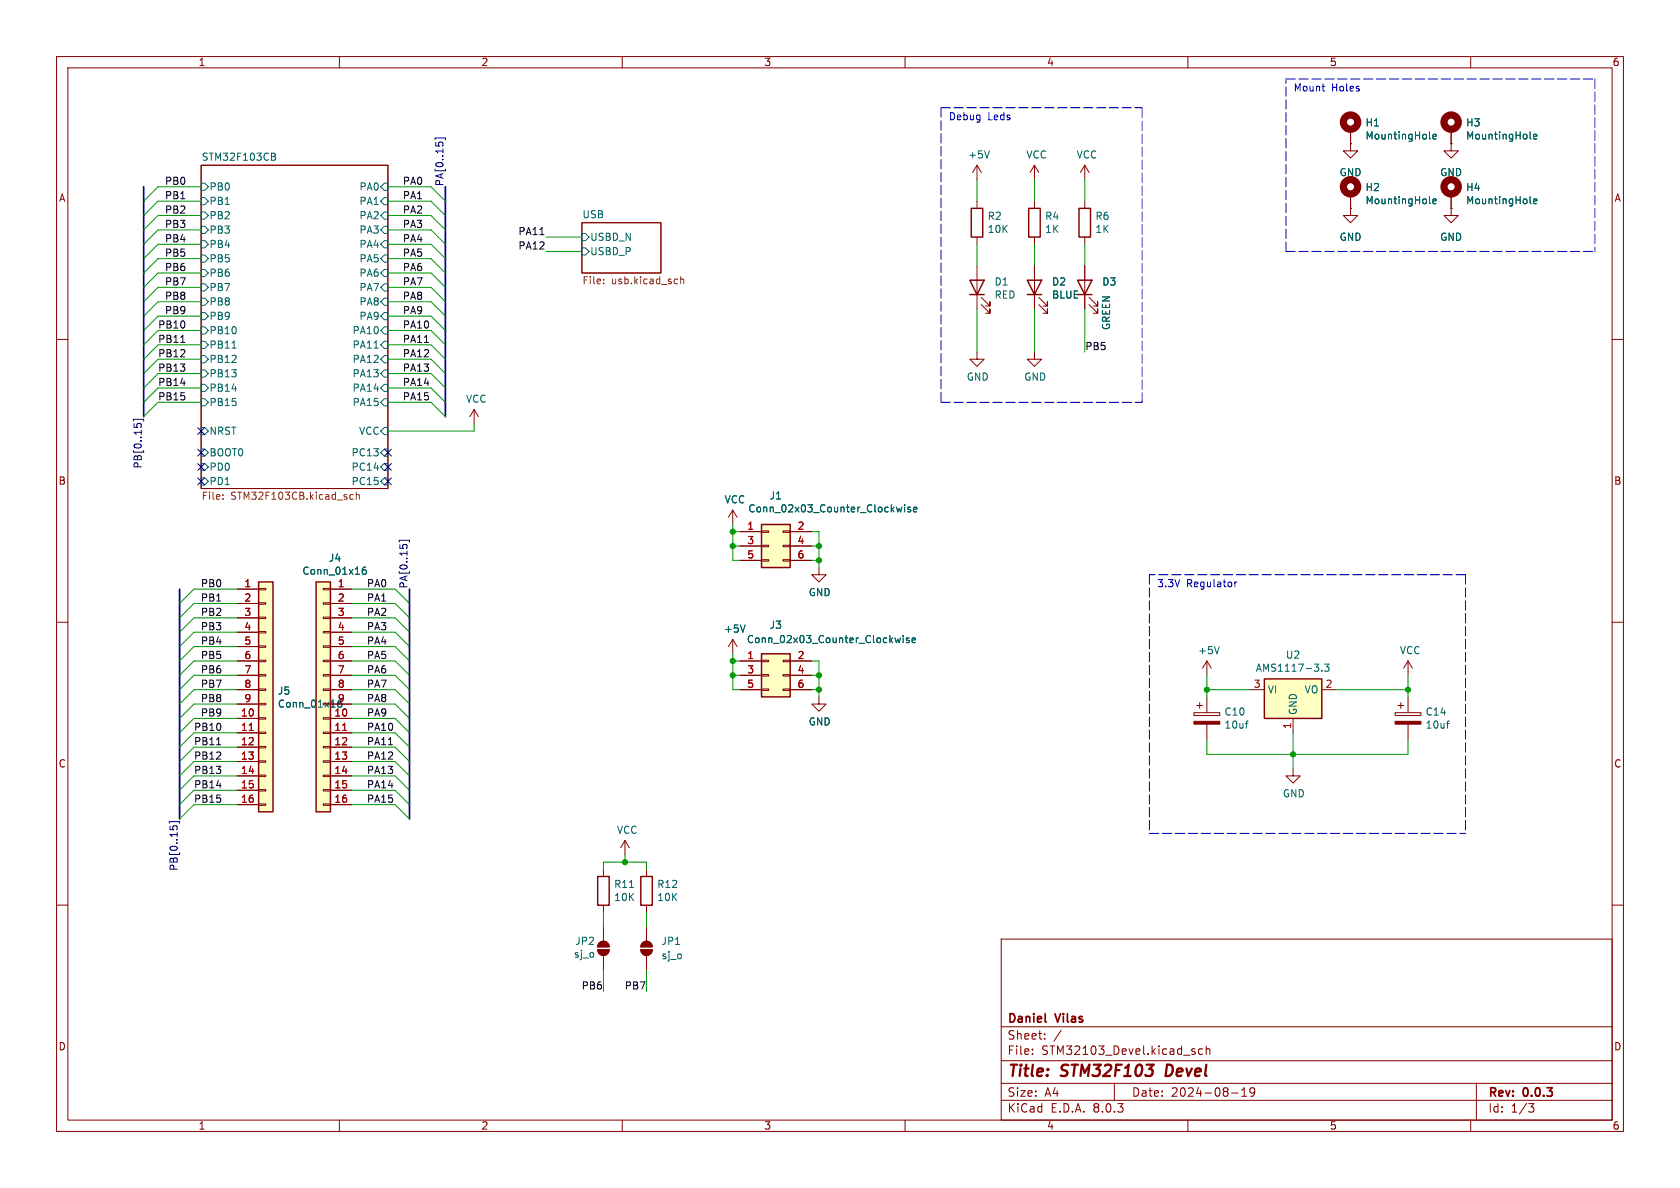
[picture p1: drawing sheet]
<svg xmlns="http://www.w3.org/2000/svg" width="297mm" height="210mm" viewBox="0 0 297 210" stroke-linecap="round" stroke-linejoin="round" font-family="sans-serif">
<g fill="none" stroke="#840000" stroke-width=".18">
<path d="M10 10h277v190h-277zM12 12h273v186h-273zM60 10v2M110 10v2M160 10v2M210 10v2M260 10v2M35.6 29.2h33v57.2h-33zM102.9 39.4h13.9v8.9h-13.9zM172.7 29.2v2.6M172.7 35.6v1.2M172.7 29.2l-.7 1.3"/>
<path d="M172.7 29.2l.8 1.3M182.9 29.2v2.6M182.9 35.6v1.2M182.9 29.2l-.8 1.3M182.9 29.2l.7 1.3M191.8 29.2v2.6M191.8 35.6v1.2M191.8 29.2l-.8 1.3M191.8 29.2l.7 1.3M238.8 25.4v1.3h1.2l-1.2 1.2-1.3-1.2h1.3M238.8 25.4h.1M238.8 36.8v1.3h1.2l-1.2 1.3-1.3-1.3h1.3"/>
<path d="M238.8 36.8h.1M238.8 22.9v2.5M238.8 34.3v2.5M256.5 25.4v1.3h1.3l-1.3 1.2-1.2-1.2h1.2M256.5 25.4h.1M256.5 36.8v1.3h1.3l-1.3 1.3-1.2-1.3h1.2M256.5 36.8h.1M256.5 22.9v2.5M256.5 34.3v2.5M10 60h2M172.7 41.9v1.3M172.7 47v7.6"/>
<path d="M173.5 53.8l1.5 1.6v-.8v.8h-.8M173.5 52.6l1.5 1.5v-.8v.8h-.8M182.9 41.9v1.3M182.9 47v7.6M183.6 53.8l1.6 1.6v-.8v.8h-.8M183.6 52.6l1.6 1.5v-.8v.8h-.8M191.8 41.9v1.3M191.8 47v7.6M192.5 53.8l1.6 1.6v-.8v.8h-.8M192.5 52.6l1.6 1.5v-.8v.8h-.8M285 60h2M83.8 72.4l-.7 1.3"/>
<path d="M83.8 72.4v2.5M83.8 72.4l.8 1.3M172.7 62.2v1.3h1.3l-1.3 1.3-1.3-1.3h1.3M182.9 62.2v1.3h1.2l-1.2 1.3-1.3-1.3h1.3M129.5 90.2v2.5M129.5 90.2l-.7 1.2M129.5 90.2l.8 1.2M10 110h2M129.5 113l-.7 1.3M129.5 113v2.6M129.5 113l.8 1.3M285 110h2"/>
<path d="M228.6 135.9v1.3h1.3l-1.3 1.2-1.3-1.2h1.3M10 160h2M106.7 153.7v1.2M110.5 148.6l-.8 1.3M110.5 148.6v2.5M110.5 148.6l.8 1.3M114.3 153.7v1.2M285 160h2M105.7 167.9h2a1.02 1.02 0 0 1-1 1 1.02 1.02 0 0 1-1-1zM106 166.7a1.02 1.02 0 0 1 1.1-.2 1.02 1.02 0 0 1 .6 .9h-2zM106.7 160v1.3M106.7 163.8v2.6"/>
<path d="M106.7 168.9v2.6M113.3 167.9h2a1.02 1.02 0 0 1-1 1 1.02 1.02 0 0 1-1-1zM113.6 166.7a1.02 1.02 0 0 1 1.1-.2 1.02 1.02 0 0 1 .6 .9h-2zM114.3 160v1.3M114.3 163.8v2.6M114.3 168.9v2.6M177 166h108v32h-108zM60 198v2M110 198v2M160 198v2M177 194.5h108M177 191.5h108"/>
<path d="M177 187.5h108M177 181.5h108M182.5 186.3v.1M182.5 185.5v.1M184.7 183.6v.1M184.7 182.8v.1M187.6 182.1l-1.3 2M197 191.5v3M210 198v2M211.2 186v.3M212.6 185.5l-.4-.1-.3 .3v.4l.1 .2h.6M213.2 185.5l.3-.1 .3 .1 .1 .9"/>
<path d="M213.2 184.9v1.5M217.7 193.2h1.2M219.5 193.8h.9M219.5 192.7l.5-.4v1.5M221.8 192.9l-.3 .3h-.3l-.2-.3 .1-.5 .4-.1 .2 .1a.99 .99 0 0 1-.3 1.4h-.3M260 198v2M261 191.5v6.5M270.2 195.1h1l-.5 .6 .4 .1 .1 .5-.3 .3h-.4"/>
</g>
<path d="M206.3 188.2l-.2 2h.4" fill="none" stroke="#840000" stroke-width=".4"/>
<path d="M184.8 180.6l.2 .1" fill="none" stroke="#840000" stroke-width=".3"/>
<g fill="none" stroke="#006464" stroke-width=".18">
<path d="M35.6 32.4h.6l.6 .6-.6 .7h-.6zM35.6 34.9h.6l.6 .7-.6 .6h-.6zM35.6 37.5h.6l.6 .6-.6 .6h-.6zM48 27.1l.6 .1 .1 .2-.3 .3M48 27.7h.4M48.4 27.7l.3 .2v.3l-.7 .1M67.3 33l.6-.6h.7v1.3h-.7zM67.3 35.6l.6-.7h.7v1.3h-.7zM67.3 38.1l.6-.6h.7v1.2h-.7zM174.9 26.7l-.4 1.2M252.7 35.8l.2 .2M252.7 24.4l.2 .2"/>
<path d="M253.3 35.6l.6-.1v-.3h-.4l-.2 .1 .1 .7h.5M253.3 24.2l.6-.2v-.2l-.4-.1-.2 .2 .1 .6h.5M270.5 35.8l.2 .2M270.5 24.4l.2 .2M271.1 35.6l.6-.1-.1-.3h-.3l-.2 .1 .1 .7h.4M271.1 24.2l.6-.2-.1-.2-.3-.1-.2 .2 .1 .6h.4M35.6 40h.6l.6 .6-.6 .7h-.6zM35.6 42.5h.6l.6 .7-.6 .6h-.6zM35.6 45.1h.6l.6 .6-.6 .7h-.6zM35.6 47.6h.6l.6 .7-.6 .6h-.6zM35.6 50.2h.6l.6 .6-.6 .6h-.6zM35.6 52.7h.6l.6 .6-.6 .7h-.6z"/>
<path d="M35.6 55.2h.6l.6 .7-.6 .6h-.6zM35.6 57.8h.6l.6 .6-.6 .7h-.6zM67.3 40.6l.6-.6h.7v1.3h-.7zM67.3 45.7l.6-.6h.7v1.3h-.7zM67.3 48.3l.6-.7h.7v1.3h-.7zM67.3 50.8l.6-.6h.7v1.2h-.7zM67.3 53.3l.6-.6h.7v1.3h-.7zM67.3 55.9l.6-.7h.7v1.3h-.7zM67.3 58.4l.6-.6h.7v1.3h-.7zM67.9 42.5h.7v1.3h-.7l-.6-.6zM102.9 43.8h.6l.6 .7-.6 .6h-.6zM102.9 41.3h.6l.6 .6-.6 .6h-.6z"/>
<path d="M35.6 60.3h.6l.6 .7-.6 .6h-.6zM35.6 62.9h.6l.6 .6-.6 .6h-.6zM35.6 65.4h.6l.6 .6-.6 .7h-.6zM35.6 67.9h.6l.6 .7-.6 .6h-.6zM35.6 70.5h.6l.6 .6-.6 .7h-.6zM35.6 79.4h.6l.6 .6-.6 .6h-.6zM35.6 75.6h.6l.6 .6-.6 .6h-.6zM41 61.5h.7M66.1 61.5h.8M67.3 66l.6-.6h.7v1.3h-.7zM67.3 71.1l.6-.6h.7v1.3h-.7zM67.3 76.2l.6-.6h.7v1.2h-.7z"/>
<path d="M67.9 60.3h.7v1.3h-.7l-.6-.6zM67.9 62.9h.7v1.2h-.7l-.6-.6zM67.9 67.9h.7v1.3h-.7l-.6-.6zM67.9 79.4h.7v1.2h-.7l-.6-.6zM35.6 81.9h.6l.6 .7-.6 .6h-.6zM35.6 84.5h.6l.6 .6-.6 .6h-.6zM67.3 82.6l.6-.7h.7v1.3h-.7zM67.9 84.5h.7v1.2h-.7l-.6-.6zM131.7 110.5l-.4 1.3M111.3 156.9h.7"/>
</g>
<path d="M106.7 50v.2M106.7 49.4v.1M120.3 48.9v1.3M120.3 49.4l.2-.1 .3 .1 .1 .8M39.4 88.1v.2M39.4 87.5v.1M62.5 87.5l-.4-.1-.3 .3 .2 .5h.5M63 87.5l.2-.1 .3 .1v.8M63 87v1.3" fill="none" stroke="#725600" stroke-width=".18"/>
<g fill="none" stroke="#840000" stroke-width="1.3">
<circle cx="238.8" cy="33" r="1.27"/>
<circle cx="238.8" cy="21.6" r="1.27"/>
<circle cx="256.5" cy="21.6" r="1.27"/>
<circle cx="256.5" cy="33" r="1.27"/>
</g>
<g fill="#840000" stroke="#840000" stroke-width=".18">
<path d="M105.7 167.9h2a1.02 1.02 0 0 1-1 1 1.02 1.02 0 0 1-1-1z"/>
<path d="M106 166.7a1.02 1.02 0 0 1 1.1-.2 1.02 1.02 0 0 1 .6 .9h-2z"/>
<path d="M113.3 167.9h2a1.02 1.02 0 0 1-1 1 1.02 1.02 0 0 1-1-1z"/>
<path d="M113.6 166.7a1.02 1.02 0 0 1 1.1-.2 1.02 1.02 0 0 1 .6 .9h-2z"/>
</g>
<path d="M171.7 36.8h2v5.1h-2zM181.9 36.8h2v5.1h-2zM190.8 36.8h2v5.1h-2zM171.4 49.5h2.6l-1.3 2.6zM171.4 52.1h2.6M181.6 49.5h2.5l-1.2 2.6zM181.6 52.1h2.5M190.5 49.5h2.5l-1.2 2.6zM190.5 52.1h2.5M105.7 154.9h2v5.1h-2zM113.3 154.9h2v5.1h-2z" fill="none" stroke="#840000" stroke-width=".25"/>
<path d="M134.6 92.7h5.1v7.6h-5.1z" fill="#ffffc2"/>
<path d="M130.8 94h3.8M130.8 96.5h3.8M130.8 99.1h3.8M134.6 98.9h1.3v.3h-1.3zM134.6 96.4h1.3v.2h-1.3zM134.6 93.9h1.3v.2h-1.3zM138.4 98.9h1.3v.3h-1.3zM138.4 96.4h1.3v.2h-1.3zM138.4 93.9h1.3v.2h-1.3zM139.7 94h3.8M139.7 96.5h3.8M139.7 99.1h3.8" fill="none" stroke="#840000" stroke-width=".18"/>
<path d="M134.6 92.7h5.1v7.6h-5.1z" fill="none" stroke="#840000" stroke-width=".25"/>
<path d="M159.4 89.6l-.2 .9-.2-.6M159.9 89.2v.1M159.9 89.6v.9M161 89.7l-.3-.1-.2 .2v.2l.5 .1v.3h-.5M161.5 90.1l.6-.1-.1-.3-.3-.1-.2 .2 .1 .6h.4" fill="none" stroke="#006464" stroke-width=".18"/>
<path d="M223.5 120h10.2v7h-10.2z" fill="#ffffc2"/>
<path d="M223.5 120h10.2v7h-10.2z" fill="none" stroke="#840000" stroke-width=".25"/>
<path d="M221 121.9h2.5M228.6 127v2.5M233.7 121.9h2.5" fill="none" stroke="#840000" stroke-width=".18"/>
<path d="M233.7 118.5v.2M234.2 117.4h.7l-.4 .5 .4 .1v.5l-.2 .2-.5-.2" fill="none" stroke="#006464" stroke-width=".18"/>
<path d="M134.6 115.6h5.1v7.6h-5.1z" fill="#ffffc2"/>
<g fill="none" stroke="#840000" stroke-width=".18">
<path d="M130.8 116.8h3.8M130.8 119.4h3.8M134.6 119.3h1.3v.2h-1.3zM134.6 116.7h1.3v.3h-1.3zM138.4 119.3h1.3v.2h-1.3zM138.4 116.7h1.3v.3h-1.3zM139.7 116.8h3.8M139.7 119.4h3.8M248.9 116.8v2.6M248.9 116.8l-.7 1.3M248.9 116.8l.8 1.3M130.8 121.9h3.8"/>
<path d="M134.6 121.8h1.3v.2h-1.3zM138.4 121.8h1.3v.2h-1.3zM139.7 121.9h3.8M246.6 126h4.6v.5h-4.6zM247.1 124.7h1.1M247.6 124.2v1M248.9 123.2v2.8M248.9 128v2.8"/>
</g>
<path d="M134.6 115.6h5.1v7.6h-5.1z" fill="none" stroke="#840000" stroke-width=".25"/>
<path d="M159.2 112.8l-.3 .8-.2-.6M159.7 112.3v.2M159.7 112.8v.8M160.7 112.8h-.3l-.2 .1 .1 .2 .4 .1v.3h-.5M161.2 113.2l.7-.1-.1-.3h-.4l-.2 .1 .1 .6h.5M255.7 127.9h.5M256.2 127.5h-.2" fill="none" stroke="#006464" stroke-width=".18"/>
<path d="M246.6 127.5h4.6v.5h-4.6z" fill="#840000" stroke="#840000" stroke-width=".18"/>
<path d="M45.7 102.9h2.6v40.6h-2.6z" fill="#ffffc2"/>
<g fill="none" stroke="#840000" stroke-width=".18">
<path d="M41.9 104.1h3.8M41.9 106.7h3.8M41.9 109.2h3.8M41.9 111.8h3.8M41.9 114.3h3.8M41.9 116.8h3.8M41.9 119.4h3.8M45.7 119.3h1.3v.2h-1.3zM45.7 116.7h1.3v.3h-1.3zM45.7 114.2h1.3v.2h-1.3zM45.7 111.6h1.3v.3h-1.3zM45.7 109.1h1.3v.2h-1.3z"/>
<path d="M45.7 106.6h1.3v.2h-1.3zM45.7 104h1.3v.3h-1.3zM41.9 127h3.8M41.9 129.5h3.8M41.9 132.1h3.8M41.9 134.6h3.8M41.9 137.2h3.8M41.9 139.7h3.8M41.9 121.9h3.8M41.9 124.5h3.8M45.7 139.6h1.3v.2h-1.3zM45.7 137h1.3v.3h-1.3z"/>
<path d="M45.7 134.5h1.3v.2h-1.3zM45.7 132h1.3v.2h-1.3zM45.7 129.4h1.3v.3h-1.3zM45.7 126.9h1.3v.2h-1.3zM45.7 124.3h1.3v.3h-1.3zM45.7 121.8h1.3v.2h-1.3zM41.9 142.2h3.8M45.7 142.1h1.3v.3h-1.3z"/>
</g>
<path d="M45.7 102.9h2.6v40.6h-2.6z" fill="none" stroke="#840000" stroke-width=".25"/>
<path d="M44.1 129.1h.7" fill="none" stroke="#a90000" stroke-width=".18"/>
<path d="M59.7 124.8l.1 .1M60.4 124.8v.1" fill="none" stroke="#006464" stroke-width=".18"/>
<path d="M55.9 102.9h2.5v40.6h-2.5z" fill="#ffffc2"/>
<g fill="none" stroke="#840000" stroke-width=".18">
<path d="M238.8 36.8h.1M238.8 25.4h.1M238.8 22.9v2.5M238.8 34.3v2.5M256.5 36.8h.1M256.5 25.4h.1M256.5 22.9v2.5M256.5 34.3v2.5M182.9 47v2.5M182.9 52.1v2.5M191.8 47v2.5M191.8 52.1v2.5"/>
<path d="M130.8 94h3.8M130.8 96.5h3.8M130.8 99.1h3.8M139.7 94h3.8M139.7 96.5h3.8M139.7 99.1h3.8M41.9 104.1h3.8M41.9 106.7h3.8M41.9 109.2h3.8M41.9 111.8h3.8M41.9 114.3h3.8M41.9 116.8h3.8"/>
<path d="M41.9 119.4h3.8M57.1 119.3h1.3v.2h-1.3zM57.1 116.7h1.3v.3h-1.3zM57.1 114.2h1.3v.2h-1.3zM57.1 111.6h1.3v.3h-1.3zM57.1 109.1h1.3v.2h-1.3zM57.1 106.6h1.3v.2h-1.3zM57.1 104h1.3v.3h-1.3zM58.4 104.1h3.8M58.4 106.7h3.8M58.4 109.2h3.8M58.4 111.8h3.8"/>
<path d="M58.4 114.3h3.8M58.4 116.8h3.8M58.4 119.4h3.8M130.8 116.8h3.8M130.8 119.4h3.8M139.7 116.8h3.8M139.7 119.4h3.8M144.8 100.3v1.3h1.2l-1.2 1.3-1.3-1.3h1.3M213.4 116.8v2.6M213.4 116.8l-.8 1.3M213.4 116.8l.7 1.3M41.9 127h3.8"/>
<path d="M41.9 129.5h3.8M41.9 132.1h3.8M41.9 134.6h3.8M41.9 137.2h3.8M41.9 139.7h3.8M41.9 121.9h3.8M41.9 124.5h3.8M57.1 139.6h1.3v.2h-1.3zM57.1 137h1.3v.3h-1.3zM57.1 134.5h1.3v.2h-1.3zM57.1 132h1.3v.2h-1.3zM57.1 129.4h1.3v.3h-1.3z"/>
<path d="M57.1 126.9h1.3v.2h-1.3zM57.1 121.8h1.3v.2h-1.3zM58.4 127h3.8M58.4 129.5h3.8M58.4 132.1h3.8M58.4 134.6h3.8M58.4 137.2h3.8M58.4 139.7h3.8M58.4 121.9h3.8M58.4 124.5h3.8M130.8 121.9h3.8M139.7 121.9h3.8"/>
<path d="M144.8 123.2v1.3h1.2l-1.2 1.2-1.3-1.2h1.3M211.1 126h4.5v.5h-4.5zM211.6 124.7h1M212.1 124.2v1M213.4 123.2v2.8M213.4 128v2.8M41.9 142.2h3.8M57.1 142.1h1.3v.3h-1.3zM58.4 142.2h3.8"/>
</g>
<path d="M55.9 102.9h2.5v40.6h-2.5z" fill="none" stroke="#840000" stroke-width=".25"/>
<path d="M44.1 129.1h.7M60.6 129.1h.7" fill="none" stroke="#a90000" stroke-width=".18"/>
<g fill="none" stroke="#006464" stroke-width=".18">
<path d="M252.7 24.4l.2 .2M252.7 35.8l.2 .2M253.3 24.2l.6-.2v-.2l-.4-.1-.2 .2 .1 .6h.5M253.3 35.6l.6-.1v-.3h-.4l-.2 .1 .1 .7h.5M270.5 24.4l.2 .2M270.5 35.8l.2 .2M271.1 24.2l.6-.2-.1-.2-.3-.1-.2 .2 .1 .6h.4M271.1 35.6l.6-.1-.1-.3h-.3l-.2 .1 .1 .7h.4M159.4 89.6l-.2 .9-.2-.6M159.9 89.2v.1M159.9 89.6v.9M161 89.7l-.3-.1-.2 .2v.2l.5 .1v.3h-.5"/>
<path d="M161.5 90.1l.6-.1-.1-.3-.3-.1-.2 .2 .1 .6h.4M64.6 100.2l-.3 .1a.86 .86 0 0 0 0 1.2l.4-.1 .1-.4-.3-.3-.3 .1-.2 .2M131.7 110.5l-.4 1.3M159.2 112.8l-.3 .8-.2-.6M159.7 112.3v.2M159.7 112.8v.8M160.7 112.8h-.3l-.2 .1 .1 .2 .4 .1v.3h-.5M161.2 113.2l.7-.1-.1-.3h-.4l-.2 .1 .1 .6h.5M215.6 114.3l-.5 1.3M59.7 124.8l.1 .1M60.4 124.8v.1M220.2 127.9h.4"/>
<path d="M220.6 127.5h-.2"/>
</g>
<path d="M211.1 127.5h4.5v.5h-4.5z" fill="#840000" stroke="#840000" stroke-width=".18"/>
<path d="M95.5 41.5h.7M32 60.5h.7M75 60.5h.8M38.3 131.7h.7M68.7 131.7h.7" fill="none" stroke="#0f0f0f" stroke-width=".18"/>
<g fill="none" stroke="#000084" stroke-width=".18">
<path d="M76.9 24.7v-.3h1.8v.3M77 25.2v.6M77.6 25.2l.2-.1 .5 .1M23.6 74.4v-.3h1.8v.3M23.7 74.9v.6M24.2 75.4v-.3l.2-.3 .5 .2 .1 .4M35 79.4l1.2 1.2M35 75.6l1.2 1.2M36.2 79.4l-1.2 1.2M36.2 75.6l-1.2 1.2M68 79.4l1.2 1.2M69.2 79.4l-1.2 1.2"/>
<path d="M35 81.9l1.2 1.3M35 84.5l1.2 1.2M36.2 81.9l-1.2 1.3M36.2 84.5l-1.2 1.2M68 81.9l1.2 1.3M68 84.5l1.2 1.2M69.2 81.9l-1.2 1.3M69.2 84.5l-1.2 1.2M70.6 95.8v-.3h1.8v.3M70.7 96.3v.6M71.2 96.4l.2-.2 .5 .2M29.9 145.5v-.3h1.8v.3"/>
<path d="M30.1 146v.6M30.5 146.5v-.3l.3-.2 .5 .1v.4"/>
</g>
<path d="M233.7 15.2h.5M234.1 16.1h.1M218.3 102.9v.8M218.7 102.9l-.4 .2" fill="none" stroke="#0000c2" stroke-width=".18"/>
<path d="M166.4 19.1v52M166.4 19.1h35.5M227.3 14h54.6M281.9 14v30.5M227.3 44.5h54.6M227.3 44.5v-30.5M166.4 71.1h35.5M201.9 71.1v-52M203.2 101.6v45.7M259.1 101.6v45.7M259.1 101.6h-55.9M203.2 147.3h55.9" fill="none" stroke="#0000c2" stroke-width=".18" stroke-dasharray="1.7 .6"/>
<path d="M25.4 33v40.7M78.7 33v40.7M31.7 104.1v40.7M72.4 104.1v40.7" fill="none" stroke="#000084" stroke-width=".3"/>
<g fill="none" stroke="#009600" stroke-width=".18">
<path d="M35.6 35.6h-7.7l-2.5 2.5M35.6 33h-7.7l-2.5 2.6M35.6 38.1h-7.7l-2.5 2.5M68.6 35.6h7.6l2.5 2.5M68.6 33h7.6l2.5 2.6M68.6 38.1h7.6l2.5 2.5M172.7 31.8v3.8M182.9 31.8v3.8M191.8 31.8v3.8M35.6 53.3h-7.7l-2.5 2.6M35.6 55.9h-7.7l-2.5 2.5M35.6 45.7h-7.7l-2.5 2.6"/>
<path d="M35.6 48.3h-7.7l-2.5 2.5M35.6 50.8h-7.7l-2.5 2.5M35.6 43.2h-7.7l-2.5 2.5M35.6 40.6h-7.7l-2.5 2.6M35.6 58.4h-7.7l-2.5 2.6M68.6 53.3h7.6l2.5 2.6M68.6 55.9h7.6l2.5 2.5M68.6 45.7h7.6l2.5 2.6M68.6 48.3h7.6l2.5 2.5M68.6 50.8h7.6l2.5 2.5M68.6 43.2h7.6l2.5 2.5M68.6 40.6h7.6l2.5 2.6"/>
<path d="M68.6 58.4h7.6l2.5 2.6M96.5 44.5h6.4M96.5 41.9h6.4M172.7 43.2v3.8M172.7 54.6v7.6M182.9 43.2v3.8M182.9 54.6v7.6M191.8 43.2v3.8M191.8 54.6v7.6M35.6 61h-7.7l-2.5 2.5M35.6 71.1h-7.7l-2.5 2.6M35.6 66h-7.7l-2.5 2.6"/>
<path d="M35.6 68.6h-7.7l-2.5 2.5M35.6 63.5h-7.7l-2.5 2.5M68.6 61h7.6l2.5 2.5M68.6 71.1h7.6l2.5 2.6M68.6 66h7.6l2.5 2.6M68.6 68.6h7.6l2.5 2.5M68.6 63.5h7.6l2.5 2.5M83.8 74.9v1.3h-15.2M129.5 94h1.3M129.5 96.5h1.3M129.5 92.7v6.4h1.3M143.5 94h1.3v6.3"/>
<path d="M143.5 96.5h1.3M143.5 99.1h1.3M41.9 104.1h-7.6l-2.6 2.6M41.9 119.4h-7.6l-2.6 2.5M41.9 116.8h-7.6l-2.6 2.6M41.9 114.3h-7.6l-2.6 2.5M41.9 106.7h-7.6l-2.6 2.5M41.9 109.2h-7.6l-2.6 2.6M41.9 111.8h-7.6l-2.6 2.5M62.2 104.1h7.6l2.6 2.6M62.2 119.4h7.6l2.6 2.5M62.2 116.8h7.6l2.6 2.6"/>
<path d="M62.2 114.3h7.6l2.6 2.5M62.2 106.7h7.6l2.6 2.5M62.2 109.2h7.6l2.6 2.6M62.2 111.8h7.6l2.6 2.5M129.5 115.6v6.3h1.3M129.5 119.4h1.3M129.5 116.8h1.3M143.5 119.4h1.3M143.5 116.8h1.3v6.4M213.4 119.4v3.8M248.9 119.4v3.8M41.9 127h-7.6l-2.6 2.5"/>
<path d="M41.9 121.9h-7.6l-2.6 2.6M41.9 139.7h-7.6l-2.6 2.5M41.9 132.1h-7.6l-2.6 2.5M41.9 129.5h-7.6l-2.6 2.6M41.9 134.6h-7.6l-2.6 2.6M41.9 124.5h-7.6l-2.6 2.5M41.9 137.2h-7.6l-2.6 2.5M62.2 127h7.6l2.6 2.5M62.2 121.9h7.6l2.6 2.6M62.2 139.7h7.6l2.6 2.5M62.2 132.1h7.6l2.6 2.5M62.2 129.5h7.6l2.6 2.6"/>
<path d="M62.2 134.6h7.6l2.6 2.6M62.2 124.5h7.6l2.6 2.5M62.2 137.2h7.6l2.6 2.5M143.5 121.9h1.3M213.4 121.9h7.6M213.4 130.8v2.6h35.5v-2.6M228.6 129.5v6.4M236.2 121.9h12.7M41.9 142.2h-7.6l-2.6 2.6M62.2 142.2h7.6l2.6 2.6M106.7 153.7v-1.3h7.6v1.3M110.5 151.1v1.3"/>
<path d="M106.7 161.3v2.5M106.7 171.5v3.8M114.3 161.3v2.5M114.3 171.5v3.8"/>
</g>
<g fill="#009600" stroke="#009600" stroke-width=".18">
<circle cx="144.8" cy="119.4" r=".46"/>
<circle cx="144.8" cy="121.9" r=".46"/>
<circle cx="144.8" cy="96.5" r=".46"/>
<circle cx="129.5" cy="96.5" r=".46"/>
<circle cx="213.4" cy="121.9" r=".46"/>
<circle cx="248.9" cy="121.9" r=".46"/>
<circle cx="228.6" cy="133.4" r=".46"/>
<circle cx="144.8" cy="99.1" r=".46"/>
<circle cx="110.5" cy="152.4" r=".46"/>
<circle cx="129.5" cy="94" r=".46"/>
<circle cx="129.5" cy="116.8" r=".46"/>
<circle cx="129.5" cy="119.4" r=".46"/>
</g>
<g font-size="2.8" fill="#840000">
<text x="178" y="190.9">Title:</text>
<text x="187.7" y="190.9">STM32F103</text>
<text x="206.9" y="190.9">Devel</text>
</g>
<g font-size="2.1" fill="#840000">
<text x="178" y="184">Sheet:</text>
<text x="178" y="181.2">Daniel</text>
<text x="186.7" y="181.2">Vilas</text>
<text x="178" y="186.7">File:</text>
<text x="184.1" y="186.7">STM32103_Devel.kicad_sch</text>
<text x="178" y="196.9">KiCad</text>
<text x="178" y="194.1">Size:</text>
<text x="184.7" y="194.1">A4</text>
<text x="185.7" y="196.9">E.D.A.</text>
<text x="193.3" y="196.9">8.0.3</text>
<text x="200" y="194.1">Date:</text>
<text x="207" y="194.1">2024-08-19</text>
<text x="263" y="194.3">Rev:</text>
<text x="263" y="196.9">Id:</text>
<text x="267.1" y="196.9">1/3</text>
<text x="269.4" y="194.3">0.0.3</text>
</g>
<g font-size="1.8" fill="#840000">
<text x="35" y="11.9">1</text>
<text x="85" y="11.9">2</text>
<text x="135" y="11.9">3</text>
<text x="185" y="11.9">4</text>
<text x="235" y="11.9">5</text>
<text x="285" y="11.9">6</text>
<text x="10.3" y="35.9">A</text>
<text x="285.3" y="35.9">A</text>
<text x="10.3" y="85.9">B</text>
<text x="285.3" y="85.9">B</text>
<text x="10.3" y="135.9">C</text>
<text x="285.3" y="135.9">C</text>
<text x="10.3" y="185.9">D</text>
<text x="285.3" y="185.9">D</text>
<text x="35" y="199.9">1</text>
<text x="85" y="199.9">2</text>
<text x="135" y="199.9">3</text>
<text x="185" y="199.9">4</text>
<text x="235" y="199.9">5</text>
<text x="285" y="199.9">6</text>
</g>
<g font-size="1.8" fill="#0000c2">
<text x="228.6" y="16.3">Mount</text>
<text x="235.4" y="16.3">Holes</text>
<text x="167.6" y="21.3">Debug</text>
<text x="174.6" y="21.3">Leds</text>
<text x="204.5" y="103.9">3.3V</text>
<text x="209.8" y="103.9">Regulator</text>
</g>
<g font-size="1.8" fill="#006464">
<text x="241.3" y="22.6">H1</text>
<text x="259.1" y="22.6">H3</text>
<text x="35.6" y="28.5">STM32F103CB</text>
<text x="171.1" y="28.2">+5V</text>
<text x="181.3" y="28.2">VCC</text>
<text x="190.2" y="28.2">VCC</text>
<text x="241.3" y="24.9">MountingHole</text>
<text x="259.1" y="24.9">MountingHole</text>
<text x="36.9" y="33.9">PB0</text>
<text x="63.4" y="33.9">PA0</text>
<text x="236.7" y="31.3">GND</text>
<text x="241.3" y="34">H2</text>
<text x="254.5" y="31.3">GND</text>
<text x="259.1" y="34">H4</text>
<text x="36.9" y="36.4">PB1</text>
<text x="36.9" y="39">PB2</text>
<text x="36.9" y="41.5">PB3</text>
<text x="63.4" y="36.4">PA1</text>
<text x="63.4" y="39">PA2</text>
<text x="63.4" y="41.5">PA3</text>
<text x="102.9" y="38.7">USB</text>
<text x="174.5" y="39.1">R2</text>
<text x="174.5" y="41.4">10K</text>
<text x="184.7" y="39.1">R4</text>
<text x="184.7" y="41.4">1K</text>
<text x="193.6" y="39.1">R6</text>
<text x="193.6" y="41.4">1K</text>
<text x="241.3" y="36.3">MountingHole</text>
<text x="259.1" y="36.3">MountingHole</text>
<text x="36.9" y="44">PB4</text>
<text x="36.9" y="46.6">PB5</text>
<text x="63.4" y="44">PA4</text>
<text x="63.4" y="46.6">PA5</text>
<text x="104.2" y="45.3">USBD_P</text>
<text x="104.2" y="42.8">USBD_N</text>
<text x="236.7" y="42.8">GND</text>
<text x="254.5" y="42.8">GND</text>
<text x="36.9" y="49.1">PB6</text>
<text x="36.9" y="51.7">PB7</text>
<text x="63.4" y="49.1">PA6</text>
<text x="63.4" y="51.7">PA7</text>
<text x="175.7" y="50.7">D1</text>
<text x="175.7" y="53">RED</text>
<text x="185.9" y="50.7">D2</text>
<text x="185.9" y="53">BLUE</text>
<text x="194.8" y="50.7">D3</text>
<text x="36.9" y="54.2">PB8</text>
<text x="36.9" y="56.7">PB9</text>
<text x="36.9" y="59.3">PB10</text>
<text x="62.2" y="59.3">PA10</text>
<text x="63.4" y="54.2">PA8</text>
<text x="63.4" y="56.7">PA9</text>
<text x="196.4" y="58.5" transform="rotate(-90 196.4 58.5)">GREEN</text>
<text x="36.9" y="61.8">PB11</text>
<text x="36.9" y="64.4">PB12</text>
<text x="62.2" y="61.8">PA11</text>
<text x="62.2" y="64.4">PA12</text>
<text x="36.9" y="66.9">PB13</text>
<text x="36.9" y="69.4">PB14</text>
<text x="36.9" y="72">PB15</text>
<text x="62.2" y="66.9">PA13</text>
<text x="62.2" y="69.4">PA14</text>
<text x="62.2" y="72">PA15</text>
<text x="82.3" y="71.4">VCC</text>
<text x="170.8" y="67.5">GND</text>
<text x="181" y="67.5">GND</text>
<text x="36.9" y="77.1">NRST</text>
<text x="63.4" y="77.1">VCC</text>
<text x="36.9" y="83.4">PD0</text>
<text x="36.9" y="80.9">BOOT0</text>
<text x="62" y="80.9">PC13</text>
<text x="62" y="83.4">PC14</text>
<text x="36.9" y="86">PD1</text>
<text x="62" y="86">PC15</text>
<text x="128" y="89.2">VCC</text>
<text x="136" y="88.5">J1</text>
<text x="132.2" y="90.8">Conn_02x03_Counter_Clockwise</text>
<text x="53.4" y="101.8">Conn_01x16</text>
<text x="58" y="99.5">J4</text>
<text x="142.9" y="105.6">GND</text>
<text x="127.9" y="112">+5V</text>
<text x="131.9" y="113.9">Conn_02x03_Counter_Clockwise</text>
<text x="136" y="111.4">J3</text>
<text x="211.7" y="115.8">+5V</text>
<text x="221.9" y="118.9">AMS1117-3.3</text>
<text x="227.2" y="116.6">U2</text>
<text x="247.4" y="115.8">VCC</text>
<text x="49" y="123">J5</text>
<text x="49" y="125.3">Conn_01x16</text>
<text x="224" y="122.8">VI</text>
<text x="230.5" y="122.8">VO</text>
<text x="142.9" y="128.4">GND</text>
<text x="216.4" y="129">10uf</text>
<text x="216.4" y="126.7">C10</text>
<text x="229.5" y="126.5" transform="rotate(-90 229.5 126.5)">GND</text>
<text x="251.9" y="129">10uf</text>
<text x="251.9" y="126.7">C14</text>
<text x="226.7" y="141.1">GND</text>
<text x="109" y="147.6">VCC</text>
<text x="108.5" y="157.2">R11</text>
<text x="108.5" y="159.5">10K</text>
<text x="116.1" y="157.2">R12</text>
<text x="116.1" y="159.5">10K</text>
<text x="101.6" y="167.2">JP2</text>
<text x="116.8" y="167.2">JP1</text>
<text x="101.4" y="169.5">sj_o</text>
<text x="116.8" y="169.8">sj_o</text>
</g>
<g font-size="1.8" fill="#0f0f0f">
<text x="29.1" y="35.3">PB1</text>
<text x="29.1" y="32.8">PB0</text>
<text x="71.1" y="32.8">PA0</text>
<text x="71.1" y="35.3">PA1</text>
<text x="29.1" y="37.8">PB2</text>
<text x="29.1" y="40.4">PB3</text>
<text x="71.1" y="37.8">PA2</text>
<text x="71.1" y="40.4">PA3</text>
<text x="91.5" y="41.6">PA11</text>
<text x="29.1" y="42.9">PB4</text>
<text x="29.1" y="48">PB6</text>
<text x="29.1" y="45.5">PB5</text>
<text x="71.1" y="42.9">PA4</text>
<text x="71.1" y="48">PA6</text>
<text x="71.1" y="45.5">PA5</text>
<text x="91.5" y="44.2">PA12</text>
<text x="29.1" y="53.1">PB8</text>
<text x="29.1" y="50.5">PB7</text>
<text x="71.1" y="53.1">PA8</text>
<text x="71.1" y="50.5">PA7</text>
<text x="27.9" y="58.2">PB10</text>
<text x="29.1" y="55.6">PB9</text>
<text x="71.1" y="58.2">PA10</text>
<text x="71.1" y="55.6">PA9</text>
<text x="27.9" y="63.2">PB12</text>
<text x="27.9" y="60.7">PB11</text>
<text x="27.9" y="65.8">PB13</text>
<text x="71.1" y="65.8">PA13</text>
<text x="71.1" y="63.2">PA12</text>
<text x="71.1" y="60.7">PA11</text>
<text x="191.8" y="62">PB5</text>
<text x="27.9" y="70.9">PB15</text>
<text x="27.9" y="68.3">PB14</text>
<text x="71.1" y="70.9">PA15</text>
<text x="71.1" y="68.3">PA14</text>
<text x="35.4" y="103.9">PB0</text>
<text x="35.4" y="106.4">PB1</text>
<text x="64.8" y="106.4">PA1</text>
<text x="64.8" y="103.9">PA0</text>
<text x="35.4" y="109">PB2</text>
<text x="35.4" y="111.5">PB3</text>
<text x="64.8" y="109">PA2</text>
<text x="64.8" y="111.5">PA3</text>
<text x="35.4" y="116.6">PB5</text>
<text x="35.4" y="119.1">PB6</text>
<text x="35.4" y="114">PB4</text>
<text x="64.8" y="116.6">PA5</text>
<text x="64.8" y="119.1">PA6</text>
<text x="64.8" y="114">PA4</text>
<text x="35.4" y="124.2">PB8</text>
<text x="35.4" y="121.7">PB7</text>
<text x="64.8" y="124.2">PA8</text>
<text x="64.8" y="121.7">PA7</text>
<text x="34.2" y="129.3">PB10</text>
<text x="34.2" y="131.8">PB11</text>
<text x="35.4" y="126.7">PB9</text>
<text x="64.8" y="131.8">PA11</text>
<text x="64.8" y="129.3">PA10</text>
<text x="64.8" y="126.7">PA9</text>
<text x="34.2" y="136.9">PB13</text>
<text x="34.2" y="134.4">PB12</text>
<text x="64.8" y="136.9">PA13</text>
<text x="64.8" y="134.4">PA12</text>
<text x="34.2" y="139.4">PB14</text>
<text x="34.2" y="142">PB15</text>
<text x="64.8" y="142">PA15</text>
<text x="64.8" y="139.4">PA14</text>
<text x="102.7" y="175">PB6</text>
<text x="110.3" y="175">PB7</text>
</g>
<g font-size="1.8" fill="#000084">
<text x="78.5" y="33" transform="rotate(-90 78.5 33)">PA[0..15]</text>
<text x="25.1" y="82.9" transform="rotate(-90 25.1 82.9)">PB[0..15]</text>
<text x="72.1" y="104.1" transform="rotate(-90 72.1 104.1)">PA[0..15]</text>
<text x="31.5" y="154.1" transform="rotate(-90 31.5 154.1)">PB[0..15]</text>
</g>
<g font-size="1.8" fill="#725600">
<text x="102.9" y="50.6">File:</text>
<text x="108.1" y="50.6">usb.kicad_sch</text>
<text x="35.6" y="88.7">File:</text>
<text x="40.8" y="88.7">STM32F103CB.kicad_sch</text>
</g>
<g font-size="1.8" fill="#a90000">
<text x="132" y="93.7">1</text>
<text x="140.9" y="93.7">2</text>
<text x="132" y="96.3">3</text>
<text x="132" y="98.8">5</text>
<text x="140.9" y="96.3">4</text>
<text x="140.9" y="98.8">6</text>
<text x="43.1" y="103.9">1</text>
<text x="43.1" y="106.4">2</text>
<text x="59.6" y="103.9">1</text>
<text x="59.6" y="106.4">2</text>
<text x="43.1" y="109">3</text>
<text x="43.1" y="111.5">4</text>
<text x="59.6" y="109">3</text>
<text x="59.6" y="111.5">4</text>
<text x="43.1" y="114">5</text>
<text x="43.1" y="116.6">6</text>
<text x="43.1" y="119.1">7</text>
<text x="59.6" y="114">5</text>
<text x="59.6" y="116.6">6</text>
<text x="59.6" y="119.1">7</text>
<text x="132" y="116.6">1</text>
<text x="132" y="119.1">3</text>
<text x="140.9" y="116.6">2</text>
<text x="140.9" y="119.1">4</text>
<text x="43.1" y="121.7">8</text>
<text x="43.1" y="124.2">9</text>
<text x="59.6" y="121.7">8</text>
<text x="59.6" y="124.2">9</text>
<text x="132" y="121.7">5</text>
<text x="140.9" y="121.7">6</text>
<text x="221.5" y="121.7">3</text>
<text x="234.2" y="121.7">2</text>
<text x="42.5" y="126.7">10</text>
<text x="42.5" y="129.3">11</text>
<text x="42.5" y="131.8">12</text>
<text x="59" y="126.7">10</text>
<text x="59" y="129.3">11</text>
<text x="59" y="131.8">12</text>
<text x="228.3" y="129" transform="rotate(-90 228.3 129)">1</text>
<text x="42.5" y="134.4">13</text>
<text x="42.5" y="136.9">14</text>
<text x="59" y="134.4">13</text>
<text x="59" y="136.9">14</text>
<text x="42.5" y="139.4">15</text>
<text x="42.5" y="142">16</text>
<text x="59" y="139.4">15</text>
<text x="59" y="142">16</text>
</g>
</svg>
